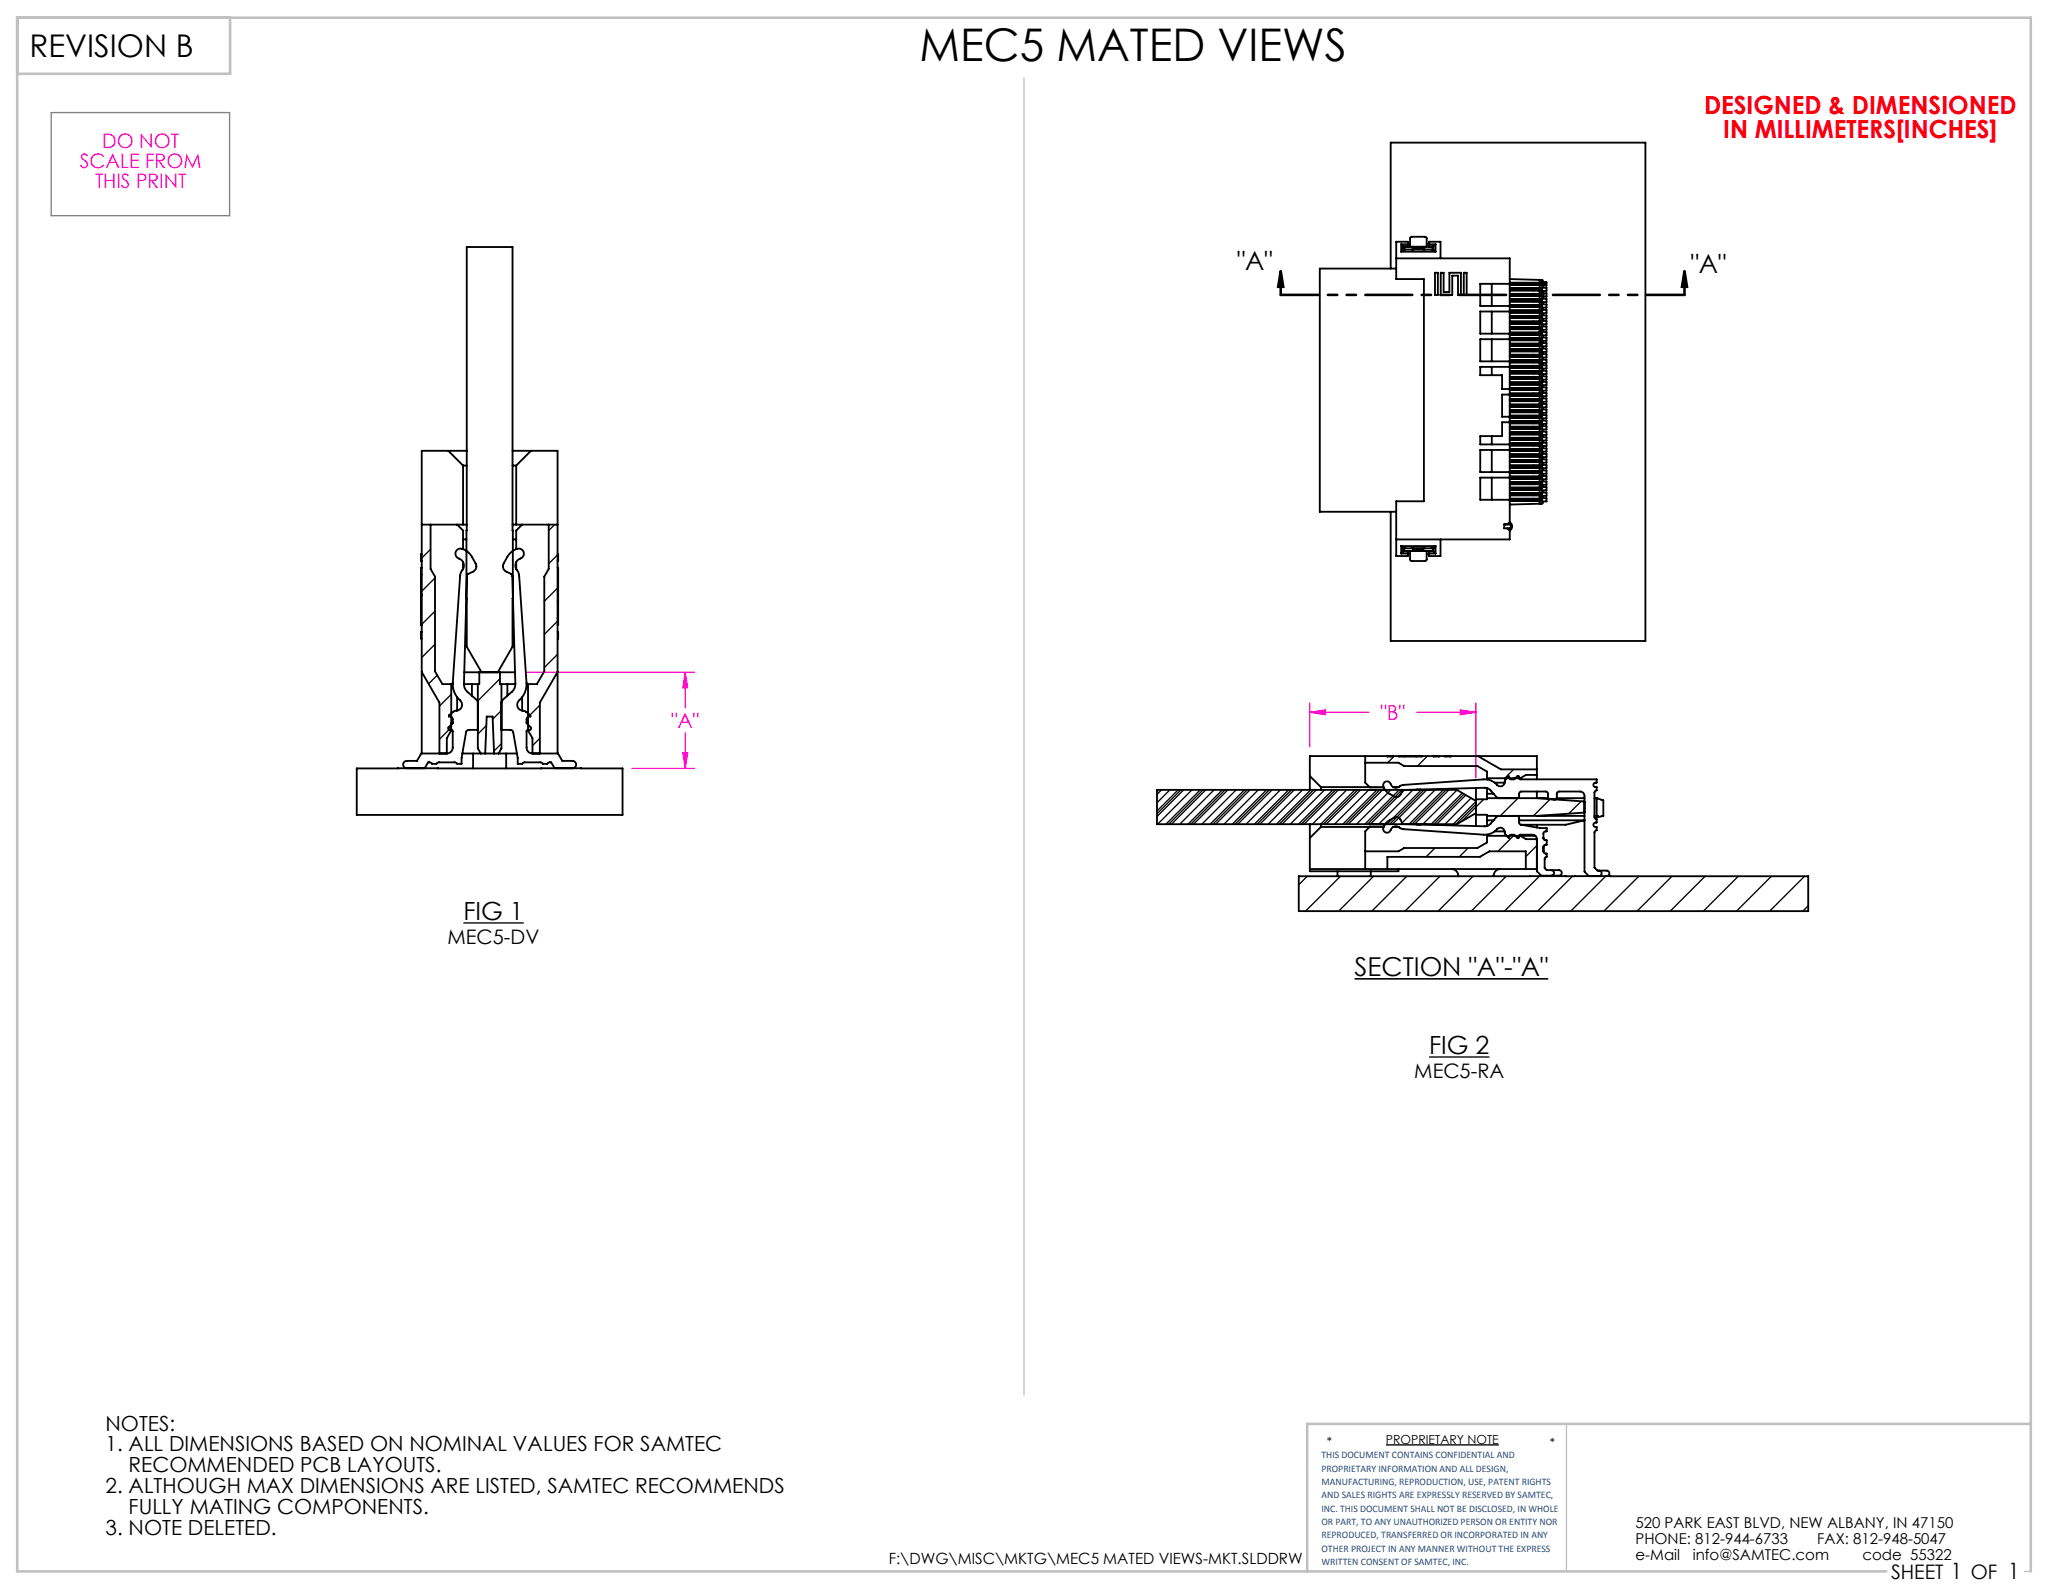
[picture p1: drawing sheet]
<svg xmlns="http://www.w3.org/2000/svg" width="279mm" height="216mm" viewBox="0 0 279 216" stroke-linecap="round" stroke-linejoin="round" font-family="sans-serif">
<path d="M62.8 125h8.1M193.6 143.2h8.1M187.7 195.7h15.3" fill="none" stroke="#000" stroke-width=".18"/>
<path d="M138.7 10.5v178.5M212.2 192.9v19.9M274.2 212.8h.8" fill="none" stroke="#c0c0c0" stroke-width=".18"/>
<path d="M31.2 2.4v7.6h-28.9M275 192.9h-98v19.9M255.5 212.8h-253.2v-210.4h272.7v210.4" fill="none" stroke="#c0c0c0" stroke-width=".35"/>
<path d="M183.5 132.6h26.2" fill="none" stroke="#000" stroke-width=".21"/>
<path d="M173.5 36.7l.3 2.1h-.7zM173.5 36.7v3.2M228.1 36.7l.4 2.1h-.7zM228.1 36.7v3.2" fill="none" stroke="#000" stroke-width=".35"/>
<path d="M71.2 91.1h22.9M92.8 91.1v4.8M92.8 99.2v4.9M92.8 91.1l.3 2.1h-.6zM177.4 95.2v5.9M177.4 96.5h8M177.4 96.5l2.1-.3v.6zM191.9 96.5h8M197.8 96.2l2.1 .3-2.1 .3zM199.9 95.2v10.1M85.6 104.1h8.5M92.5 102h.6l-.3 2.1z" fill="none" stroke="#f0f" stroke-width=".18"/>
<path d="M228.1 39.9h-54.6" fill="none" stroke="#000" stroke-width=".35" stroke-dasharray="6.3 1.3 1.3 1.3 1.3 1.3" stroke-dashoffset="1.2"/>
<path d="M6.9 15.2h24.2v14h-24.2z" fill="none" stroke="#808080" stroke-width=".18"/>
<path d="M228.1 36.7l.4 2.1h-.7zM173.5 36.7l.3 2.1h-.7z" fill="#000"/>
<path d="M92.5 102h.6l-.3 2.1zM92.8 91.1l.3 2.1h-.6zM177.4 96.5l2.1-.3v.6zM197.8 96.2l2.1 .3-2.1 .3z" fill="#f0f"/>
<g fill="none" stroke="#000" stroke-width=".18">
<path d="M57.2 71.1h-.1M58.3 74.4l-1.2 1.2M58.9 78.3l-1.8 1.8M75.1 71.1l-.8 .8M75.5 75.2l-1.2 1.2M75.5 79.6l-1.8 1.8M58.9 87.3l-1.8 1.8M58.9 82.8l-1.8 1.8M59.2 91.5l-1.2 1.1M61.1 98.5l-1.6 1.6M61.1 94l-1.6 1.6M65.9 98.3l-1.2 1.1"/>
<path d="M67.7 91.9l-3 3M67.9 96.2l-1.2 1.2M73.1 95.5l-1.6 1.6M75.5 84.1l-1.8 1.8M75.5 88.6l-1.8 1.8M67.9 100.7l-1 1M73.1 100l-1 1M156.9 107l-.2 .2M157.3 107l-.6 .6M158.4 107l-1.7 1.7M159.6 107l-2.9 2.9M159.9 107l-3.2 3.2"/>
<path d="M160.3 107l-3.6 3.6M161.4 107l-4.6 4.6M162.6 107l-4.7 4.6M162.9 107l-4.6 4.6M163.3 107l-4.6 4.6M164.4 107l-4.6 4.6M165.6 107l-4.7 4.6M165.9 107l-4.6 4.6M166.3 107l-4.7 4.6M167.4 107l-4.6 4.6M168.5 107l-4.6 4.6M168.9 107l-4.6 4.6"/>
<path d="M169.3 107l-4.7 4.6M170.4 107l-4.6 4.6M171.5 107l-4.6 4.6M171.9 107l-4.6 4.6M172.3 107l-4.7 4.6M173.4 107l-4.6 4.6M174.5 107l-4.6 4.6M174.9 107l-4.6 4.6M175.3 107l-4.7 4.6M176.4 107l-4.6 4.6M177 118.7l-1.1 1.1M177.5 107l-4.6 4.6"/>
<path d="M177.9 107l-4.7 4.6M178.3 107l-4.7 4.6M179.4 107l-4.7 4.6M180.5 107l-4.6 4.6M180.9 107l-4.7 4.6M181.3 107l-4.7 4.6M181.5 118.7l-4.7 4.7M182.4 107l-4.7 4.6M183.5 107l-4.6 4.6M183.9 107l-4.7 4.6M184.3 107l-4.7 4.6M185.4 107l-4.7 4.6"/>
<path d="M186 118.7l-4.7 4.7M186.5 107l-4.6 4.6M186.9 107l-4.7 4.6M187.3 107l-4.7 4.6M188.4 107l-4.7 4.6M188.8 102.4l-.9 .9M189.5 107l-4.7 4.6M189.9 107l-4.7 4.6M190.2 107l-4.6 4.6M190.5 118.7l-4.7 4.7M191.4 107l-4.7 4.6M192.5 107l-4.7 4.6"/>
<path d="M192.9 107l-4.7 4.6M193.2 107l-4.6 4.6M193.3 102.4l-1.3 1.4M194.3 114.9l-1.2 1.2M194.4 107l-4.7 4.6M195 118.7l-4.7 4.7M195.5 107l-4.7 4.6M195.9 107l-4.7 4.6M196.2 107l-4.6 4.6M197.3 107l-4.6 4.6M198 107.4l-4.2 4.2M198.3 107.6l-4.1 4"/>
<path d="M198.5 107.7l-3.9 3.9M198.8 114.9l-1.2 1.2M199.2 108.1l-3.5 3.5M199.5 118.7l-4.7 4.7M199.9 108.9l-2.7 2.7M199.9 108.6l-3.1 3M200.9 108.3l-3 3M204 118.7l-4.7 4.7M205 113.2l-2.1 2.1M205 104.2l-1.2 1.2M205.6 108.1l-2.4 2.4M208.1 114.5l-1.5 1.5"/>
<path d="M208.5 118.7l-4.7 4.7M209.9 108.2l-2.2 2.3M213 118.7l-4.8 4.7M214.1 108.5l-1.6 1.7M217.5 118.7l-4.8 4.7M222 118.7l-4.8 4.7M226.4 118.7l-4.7 4.7M230.9 118.7l-4.7 4.7M235.4 118.7l-4.7 4.7M239.9 118.7l-4.7 4.7M244.4 118.7l-4.7 4.7M244.9 122.7l-.7 .7"/>
</g>
<g fill="none" stroke="#000" stroke-width=".25">
<path d="M188.3 36.4v-17.1h34.5v67.5h-34.5v-17.5M189.1 35h15.4v35.7l-.3 .3h-.5v.6h.9v-.6h-.9M189.1 36.4h-10.4v32.9h10.4M189.8 33.1v1M189.8 33.1l.3 .3M189.8 33.1h.9M189.8 34.1h4.6M190.1 33.4h.1M190.1 33.8h1.3M190.1 33.4h.6M190.1 33.4v.4M190.1 33.8l-.3 .3"/>
<path d="M190.1 33.4h1.3M190.7 33.4v-.7h-1.6v5.1h3.7v30.1h-3.7v7.4h1.6v-.7M191 33.4v-1.1l.2-.2h1.9l.1 .2v1.1M191.4 33.4v.1M191.4 33.4h1.4M191.4 33.8h1.4M191.4 33.7v.1M191.4 33.5v.2M191.4 33.5h1.4M191.4 33.7h1.4M192.8 33.7v.1M192.8 33.5v.2"/>
<path d="M192.8 33.4v.1M192.8 33.4h1.3M192.8 33.8h1.3M193.5 33.4v-.7h1.6v2.3M193.5 33.4h.6M193.5 33.1h.9M194.1 33.4h.1M194.1 33.4v.4M194.1 33.8l.3 .3M194.3 36.9h.4v3h-.4zM194.4 33.1v1M194.4 33.1l-.3 .3"/>
<path d="M195.1 36.9h.4v2.7h.8v-2.7h1.6v3h-.4v-2.6h-.8v2.6h-1.6zM198.2 36.9h.4v3h-.4zM202 38.4v3M204.5 39.1h4.4v.2h-4.4M204.5 39.8h4.4v.3h-4.4M204.5 38.3h4.9v.3h-4.9M204.5 37.8l4.3 .1a.15 .15 0 0 1 .2 .2 .15 .15 0 0 1-.1 .1l-.4 .1v-.4M204.5 38.4h-4v3h4M204.5 38.6h4M204.5 39.1h4M207.7 38.3h.1M207.7 38.6h.1"/>
<path d="M207.7 39.1h.1M207.7 39.3h.1M207.7 39.8h.1M208.4 38.3l.1 .1-.1 .2M208.4 39.1h.1l-.1 .2M208.4 39.8l.1 .1-.1 .2M208.5 38.6l.4 .1 .1 .1-.1 .2-.4 .1M208.5 39.3l.4 .1v.3l-.4 .1zM208.5 38.6v.5M208.6 38.3v.3M208.6 39.1v.2M208.6 39.8v.3"/>
<path d="M208.8 38.2h.7v.5h-.7M208.8 39h.7v.4h-.7M208.8 39.7h.7v.5h-.7M202 42.2v3M202 45.9v3M202 49.7v1.1M202 59.1v1.1M204.5 55.6h4.4v.2h-4.4M204.5 56.3h4.4v.3h-4.4M204.5 53.3h4.4v.3h-4.4M204.5 54.1h4.4v.2h-4.4M204.5 40.6h4.4v.2h-4.4"/>
<path d="M204.5 41.3h4.4v.3h-4.4M204.5 47.3h4.4v.3h-4.4M204.5 48.1h4.4v.2h-4.4M204.5 54.8h4.4v.3h-4.4M204.5 59.3h4.4v.3h-4.4M204.5 57.1h4.4v.2h-4.4M204.5 50.3h4.4v.3h-4.4M204.5 49.6h4.4v.2h-4.4M204.5 48.8h4.4v.3h-4.4M204.5 57.8h4.4v.3h-4.4M204.5 52.6h4.4v.2h-4.4M204.5 51.1h4.4v.2h-4.4"/>
<path d="M204.5 51.8h4.4v.3h-4.4M204.5 58.6h4.4v.2h-4.4M204.5 45.8h4.4v.3h-4.4M204.5 45.1h4.4v.2h-4.4M204.5 44.3h4.4v.3h-4.4M204.5 46.6h4.4v.2h-4.4M204.5 42.8h4.4v.3h-4.4M204.5 42.1h4.4v.2h-4.4M204.5 43.6h4.4v.2h-4.4M204.5 49.7h-4v1.1h2.9v1.9h1.1M204.5 53.4h-1.1v3h1.1M204.5 57.2h-1.1v1.9h-2.9v1.1h4"/>
<path d="M204.5 42.2h-4v3h4M204.5 45.9h-4v3h4M204.5 43.6h4M204.5 44.3h4M204.5 52.8h4M204.5 53.3h4M204.5 53.6h4M204.5 58.1h4M204.5 58.8h4M204.5 48.8h4M204.5 43.8h4M204.5 48.3h4"/>
<path d="M204.5 43.1h4M204.5 58.6h4M204.5 59.3h4M204.5 54.1h4M204.5 49.6h4M204.5 49.1h4M207.7 40.1h.1M207.7 40.6h.1M207.7 40.8h.1M207.7 41.3h.1M207.7 41.6h.1M207.7 42.1h.1"/>
<path d="M207.7 42.3h.1M207.7 42.8h.1M207.7 43.1h.1M207.7 43.6h.1M207.7 43.8h.1M207.7 44.3h.1M207.7 44.6h.1M207.7 45.1h.1M207.7 45.3h.1M207.7 45.8h.1M207.7 46.1h.1M207.7 46.6h.1"/>
<path d="M207.7 46.8h.1M207.7 47.3h.1M207.7 47.6h.1M207.7 48.1h.1M207.7 48.3h.1M207.7 48.8h.1M207.7 49.1h.1M207.7 49.6h.1M207.7 49.8h.1M207.7 50.3h.1M207.7 50.6h.1M207.7 51.1h.1"/>
<path d="M207.7 51.3h.1M207.7 51.8h.1M207.7 52.1h.1M207.7 52.6h.1M207.7 52.8h.1M207.7 53.3h.1M207.7 53.6h.1M207.7 54.1h.1M207.7 54.3h.1M207.7 54.8h.1M207.7 55.1h.1M207.7 55.6h.1"/>
<path d="M207.7 55.8h.1M207.7 56.3h.1M207.7 56.6h.1M207.7 57.1h.1M207.7 57.3h.1M207.7 57.8h.1M207.7 58.1h.1M207.7 58.6h.1M207.7 58.8h.1M207.7 59.3h.1M207.7 59.6h.1M208.4 40.6h.1l-.1 .2"/>
<path d="M208.4 41.3l.1 .1-.1 .2M208.4 42.1h.1l-.1 .2M208.4 42.8l.1 .1-.1 .2M208.4 43.6h.1l-.1 .2M208.4 44.3l.1 .1-.1 .2M208.4 45.1h.1l-.1 .2M208.4 45.8l.1 .1-.1 .2M208.4 46.6h.1l-.1 .2M208.4 47.3l.1 .1-.1 .2M208.4 48.1h.1l-.1 .2M208.4 48.8l.1 .1-.1 .2M208.4 49.6h.1l-.1 .2"/>
<path d="M208.4 50.3l.1 .1-.1 .2M208.4 51.1h.1l-.1 .2M208.4 51.8l.1 .1-.1 .2M208.4 52.6h.1l-.1 .2M208.4 53.3l.1 .1-.1 .2M208.4 54.1h.1l-.1 .2M208.4 54.8l.1 .1-.1 .2M208.4 55.6h.1l-.1 .2M208.4 56.3l.1 .1-.1 .2M208.4 57.1h.1l-.1 .2M208.4 57.8l.1 .1-.1 .2M208.4 58.6h.1l-.1 .2"/>
<path d="M208.4 59.3l.1 .1-.1 .2M208.5 59.6l.4 .1v.2l-.4 .2zM208.5 56.6l.4 .1v.2l-.4 .2zM208.5 44.6l.4 .1v.2l-.4 .2zM208.5 43.1l.4 .1 .1 .1-.1 .2-.4 .1M208.5 52.8l.4 .1 .1 .2-.1 .1-.4 .1M208.5 43.8l.4 .1 .1 .2-.1 .1-.4 .1M208.5 40.8l.4 .1v.3l-.4 .1zM208.5 49.1l.4 .1 .1 .1-.1 .2-.4 .1M208.5 53.6l.4 .1 .1 .1-.1 .2-.4 .1M208.5 55.8l.4 .1v.3l-.4 .1zM208.5 54.3l.4 .1v.3l-.4 .1z"/>
<path d="M208.5 48.3l.4 .1 .1 .2-.1 .1-.4 .1M208.5 46.8l.4 .1v.3l-.4 .1zM208.5 49.8l.4 .1v.3l-.4 .1zM208.5 40.1l.4 .1v.2l-.4 .2zM208.5 50.6l.4 .1v.2l-.4 .2zM208.5 55.1l.4 .1v.2l-.4 .2zM208.5 58.8l.4 .1 .1 .2-.1 .1-.4 .1M208.5 51.3l.4 .1v.3l-.4 .1zM208.5 52.1l.4 .1v.2l-.4 .2zM208.5 58.1l.4 .1 .1 .1-.1 .2-.4 .1M208.5 41.6l.4 .1v.2l-.4 .2zM208.5 47.6l.4 .1v.2l-.4 .2z"/>
<path d="M208.5 45.3l.4 .1v.3l-.4 .1zM208.5 42.3l.4 .1v.3l-.4 .1zM208.5 57.3l.4 .1v.3l-.4 .1zM208.5 46.1l.4 .1v.2l-.4 .2zM208.5 43.1v.5M208.5 43.8v.5M208.5 48.3v.5M208.5 49.1v.5M208.5 52.8v.5M208.5 53.6v.5M208.5 58.1v.5M208.5 58.8v.5"/>
<path d="M208.6 40.6v.2M208.6 41.3v.3M208.6 42.1v.2M208.6 42.8v.3M208.6 43.6v.2M208.6 44.3v.3M208.6 45.1v.2M208.6 45.8v.3M208.6 46.6v.2M208.6 47.3v.3M208.6 48.1v.2M208.6 48.8v.3"/>
<path d="M208.6 49.6v.2M208.6 50.3v.3M208.6 51.1v.2M208.6 51.8v.3M208.6 52.6v.2M208.6 53.3v.3M208.6 54.1v.2M208.6 54.8v.3M208.6 55.6v.2M208.6 56.3v.3M208.6 57.1v.2M208.6 57.8v.3"/>
<path d="M208.6 58.6v.2M208.6 59.3v.3M208.8 40.5h.7v.4h-.7M208.8 41.2h.7v.5h-.7M208.8 42h.7v.4h-.7M208.8 42.7h.7v.5h-.7M208.8 43.5h.7v.4h-.7M208.8 44.2h.7v.5h-.7M208.8 45h.7v.4h-.7M208.8 45.7h.7v.5h-.7M208.8 46.5h.7v.4h-.7M208.8 47.2h.7v.5h-.7"/>
<path d="M208.8 48h.7v.4h-.7M208.8 48.7h.7v.5h-.7M208.8 49.5h.7v.4h-.7M208.8 50.2h.7v.5h-.7M208.8 51h.7v.4h-.7M208.8 51.7h.7v.5h-.7M208.8 52.5h.7v.4h-.7M208.8 53.2h.7v.5h-.7M208.8 54h.7v.4h-.7M208.8 54.7h.7v.5h-.7M208.8 55.5h.7v.4h-.7M208.8 56.2h.7v.5h-.7"/>
<path d="M208.8 57h.7v.4h-.7M208.8 57.7h.7v.5h-.7M208.8 58.5h.7v.4h-.7M208.8 59.2h.7v.5h-.7M208.8 60h.7v.4h-.7M57 77.8h.1M57.1 71.1h6.1M57.1 76.9h-.1v7.8h.1M57.1 75.1h-.1v.9h.1M58.3 71.1v6l.6 1v12.8l1 1.8h1.4M60.7 61.1l2 2M61.9 71.1l.8 .8v2.5"/>
<path d="M62.7 63.1v8M62.7 76.1v1M62.7 73.1h.5M62.7 63.1h.5M63.2 61.1h-6.1v41M69.4 71.1h6.1M69.4 61.1h6.1v41M69.4 63.1h.5M69.5 73.1h.4M69.9 63.1v8M69.9 76.1v1M70.7 71.1l-.8 .8v2.5"/>
<path d="M71.9 61.1l-2 2M74.3 71.1v6l-.6 1v12.8l-1 1.8h-1.4M75.5 76.9h.1v7.8h-.1M75.5 75.1h.1v.9h-.1M189.8 74h4.6M189.8 74v1M189.8 75h.9M189.8 74l.3 .3M190.1 74.6h.1M190.1 74.3h1.3M190.1 74.3v.4M190.1 74.7l-.3 .3"/>
<path d="M190.1 74.7h.6M190.1 74.6h1.3M190.1 74.3v.3M191 74.6v1.2l.2 .2h1.9l.1-.2v-1.2M191.4 74.3h.1M191.4 74.6h1.4M191.4 74.3h1.4M191.4 74.6h.1M191.4 74.3v.3M192.8 74.6h.1M192.8 74.3v.3M192.8 74.3h.1"/>
<path d="M192.8 74.3h1.3M192.8 74.6h1.3M193.5 75h.9M193.5 74.7h.6M194.1 74.6h.1M194.1 74.3v.3M194.1 74.7l.3 .3M194.1 74.3v.4M194.4 74v1M194.4 74l-.3 .3M195.1 73.1v2.2h-1.6v-.7M202 60.9v3"/>
<path d="M202 64.7v3M204.2 71.6l.3 .3M204.4 70.7a.63 .63 0 0 1 .4 .6 .63 .63 0 0 1-.3 .6M204.5 60.8h4.4v.3h-4.4M204.5 67.6h4.4v.2h-4.4M204.5 66.8h4.4v.3h-4.4M204.5 60.1h4.4v.2h-4.4M204.5 62.3h4.4v.3h-4.4M204.5 61.6h4.4v.2h-4.4M204.5 66.1h4.4v.2h-4.4M204.5 63.8h4.4v.3h-4.4M204.5 63.1h4.4v.2h-4.4"/>
<path d="M204.5 64.6h4.4v.2h-4.4M204.5 65.3h4.4v.3h-4.4M204.5 71.9v1.2h-15.4M204.5 60.9h-4v3h4M204.5 64.7h-4v3h4M204.5 63.3h4M204.5 67.8h4M204.5 63.8h4M207.7 60.1h.1M207.7 60.3h.1M207.7 60.8h.1M207.7 61.1h.1"/>
<path d="M207.7 61.6h.1M207.7 61.8h.1M207.7 62.3h.1M207.7 62.6h.1M207.7 63.1h.1M207.7 63.3h.1M207.7 63.8h.1M207.7 64.1h.1M207.7 64.6h.1M207.7 64.8h.1M207.7 65.3h.1M207.7 65.6h.1"/>
<path d="M207.7 66.1h.1M207.7 66.3h.1M207.7 66.8h.1M207.7 67.1h.1M207.7 67.6h.1M207.7 67.8h.1M208.4 60.8l.1 .1-.1 .2M208.4 60.1h.1l-.1 .2M208.4 61.6h.1l-.1 .2M208.4 62.3l.1 .1-.1 .2M208.4 63.1h.1l-.1 .2M208.4 63.8l.1 .1-.1 .2"/>
<path d="M208.4 64.6h.1l-.1 .2M208.4 65.3l.1 .1-.1 .2M208.4 66.1h.1l-.1 .2M208.4 66.8l.1 .1-.1 .2M208.4 67.6h.1l-.1 .2M208.5 67.1l.4 .1v.2l-.4 .2zM208.5 61.1l.4 .1v.2l-.4 .2zM208.5 66.3l.4 .1v.3l-.4 .1zM208.5 63.3l.4 .1 .1 .2-.1 .1-.4 .1M208.5 64.8l.4 .1v.3l-.4 .1zM208.5 61.8l.4 .1v.3l-.4 .1zM208.5 67.8l.4 .1a.15 .15 0 0 1 .1 .2 .15 .15 0 0 1-.2 .1l-4.3 .1"/>
<path d="M208.5 64.1l.4 .1v.2l-.4 .2zM208.5 65.6l.4 .1v.2l-.4 .2zM208.5 60.3l.4 .1v.3l-.4 .1zM208.5 62.6l.4 .1v.2l-.4 .2zM208.5 63.3v.5M208.5 67.8v.4M208.6 60.1v.2M208.6 60.8v.3M208.6 61.6v.2M208.6 62.3v.3M208.6 63.1v.2M208.6 63.8v.3"/>
<path d="M208.6 64.6v.2M208.6 65.3v.3M208.6 66.1v.2M208.6 66.8v.3M208.6 67.6v.2M208.8 60.7h.7v.5h-.7M208.8 61.5h.7v.4h-.7M208.8 62.2h.7v.5h-.7M208.8 63h.7v.4h-.7M208.8 63.7h.7v.5h-.7M208.8 64.5h.7v.4h-.7M208.8 65.2h.7v.5h-.7"/>
<path d="M208.8 66h.7v.4h-.7M208.8 66.7h.7v.5h-.7M208.8 67.5h.7v.4h-.7M57 80.6h.1M57.1 91l2.4 4.2v6.9M57.1 85.6h-.1v.9h.1M61.1 92.7v6.2l-.6 1.1v2.1M61.3 97.8l-.2 .2M61.9 94.4v1.8M62.9 91.1h6.9M63.9 92.7v1.5M64.7 95.2l-.1-.4-1.3-1.1a1.4 1.4 0 0 1-.5-1.1l.4-14.6 .2-.2 .7-.4a.8 .8 0 0 0 .3-1.1l-.5-.9a1.89 1.89 0 0 0-1.8-1 .74 .74 0 0 0-.4 .8 .74 .74 0 0 0 .7 .6 1.11 1.11 0 0 1 0 1.7l-.1 .5-1 14.5a3.1 3.1 0 0 0 1.2 2.5 .92 .92 0 0 1-1 1.3l-.6 .5-.1 .3a.4 .4 0 0 1 .5 .3v.6l-.5 .5a.2 .2 0 0 0-.1 .2 .2 .2 0 0 0 .2 .2h.3l.1 .1v2.3a.8 .8 0 0 1-.8 .8"/>
<path d="M64.7 98.9h-1.3l-.2 .2-.7 3.6v.8h-.6l-.3-.2h-2.2l-.3 .2h-.6l-.2-.2h-.3l-.5 .8M64.7 92.7v8.7l.4 .7M64.9 91.1v1.6h-2.1M65.2 91.1l-2-3.5v-54.1h6.2v54.1l-2 3.5M67.7 91.1v1.6h2.1M67.9 95.2l.1-.4 1.3-1.1a1.4 1.4 0 0 0 .5-1.1l-.4-14.6-.1-.2-.7-.4a.8 .8 0 0 1-.4-1.1l.5-.9a1.89 1.89 0 0 1 1.9-1 .74 .74 0 0 1 .3 .8 .74 .74 0 0 1-.6 .6 1.11 1.11 0 0 0-.1 1.7l.1 .5 1 14.5a3.1 3.1 0 0 1-1.1 2.5 .92 .92 0 0 0 .9 1.3l.7 .5v.3a.4 .4 0 0 0-.5 .3v.6l.6 .5a.2 .2 0 0 1 0 .2 .2 .2 0 0 1-.2 .2h-.3l-.1 .1v2.3a.8 .8 0 0 0 .8 .8M67.9 98.9h1.3l.3 .2 .6 3.6v.8h.6l.4-.2h2.1l.3 .2h.6l.2-.2h.4l.4 .8M67.9 92.7v8.7l-.4 .7M68.7 92.7v1.5M70.7 94.4v1.8M71.3 97.8l.2 .2M71.5 92.7v6.2l.6 1.1v2.1"/>
<path d="M75.5 91l-2.4 4.2v6.9M75.5 81.5h.1M75.5 85.6h.1v.9h-.1M75.5 83.8h.1M48.3 104.1h36v6.3h-36zM60.5 102.1h-3.4l-.6 1h-1.4a.5 .5 0 0 0-.5 .5 .5 .5 0 0 0 .5 .5M62.6 102.1h7.4M64.1 102.1v2M65.7 102.1l.2-5h.8l.2 5M68.6 102.1v2M72.1 102.1h3.5l.6 1h1.3a.5 .5 0 0 1 .5 .5 .5 .5 0 0 1-.5 .5M175.9 118.7h69v4.7h-69z"/>
<path d="M177.4 117.7h30.7M177.4 111.6v6.4h12v-.3M177.4 105.1l1.5 1.5M178.9 106.6h8.5M178.9 112h8.5M178.9 112l-1.5 1.5M178.9 106.6v.4M178.9 111.6v.4M181.1 118v.7M184.9 103.3h4.5l.8 .5h9.9l1.3 .7v1.1M184.9 102.4v3.6l.6 .6M185.5 111.6l2.1 .1"/>
<path d="M185.5 112l-.6 .6v5.1M185.6 118v.7M187.6 107h-2.1M187.9 117.7v-1.6h12.5l1.3-.8h4.9v2.4M187.9 102.4h.8M188.7 106.6h.7M188.7 112h.7M189.5 102.4h3.1M190.2 102.4v.1M191.8 102.4v.1M191.8 107h.6M192.4 111.6l-.6 .1"/>
<path d="M194.1 102.4h.8M195.7 102.4h.8M196.6 117.7a.9 .9 0 0 1 .9 1M199.9 108.5l-2.6-1.5h-40.6v4.6h40.6l2.6-1.5M199.9 106.7v5.2M199.9 110.4h1.5v1.5M200.2 102.4l3.1 1.8h4.8M201.4 108.1h8.3M201.4 110.5h13.2M201.4 113.2h6.5M201.4 113v1.1l-1.3 .8h-9.9l-.8 .4h-4.5M201.4 106.7v1.6h-1.5"/>
<path d="M201.4 111.1h.9M201.4 107.5h.9M202.4 106h1.4M202.4 112.6h1.4M203 110.5l-.3 .1-1 1.1-.5 .2-11.1-.3-.2-.1-.2-.5a.6 .6 0 0 0-.9-.3l-.6 .4a1.42 1.42 0 0 0-.8 1.4 .55 .55 0 0 0 .6 .3 .55 .55 0 0 0 .4-.5 1 1 0 0 1 1.5 0l11 .8a2.33 2.33 0 0 0 2-.9 .75 .75 0 0 1 1 .8l.3 .4h.2a.3 .3 0 0 1 .3-.3h.4l.5 .4 .3-.4h1.6a.6 .6 0 0 1 .6 .6M203 108.1l-.3-.1-1-1.1-.5-.2-11.1 .3-.2 .1-.2 .5a.6 .6 0 0 1-.9 .3l-.6-.4a1.41 1.41 0 0 1-.8-1.4 .55 .55 0 0 1 .6-.3 .55 .55 0 0 1 .4 .5 1 1 0 0 0 1.5 .1l11-.8a2.33 2.33 0 0 1 2 .8 .71 .71 0 0 0 .9-.7l.4-.5h.2a.3 .3 0 0 0 .3 .4l.4-.1 .5-.4 .1 .1 .1 .3 .1 .1h10.3v.4a.32 .32 0 0 0-.4 .3 .32 .32 0 0 0 .4 .3v.5h-.2l-.1 .3v3.3l.1 .2 .2 .1v.4a.32 .32 0 0 0-.4 .3 .32 .32 0 0 0 .4 .3v.5h-.2l-.1 .3v4.7l.5 .4h1.2a.38 .38 0 0 1 .4 .4 .38 .38 0 0 1-.4 .4M203.2 117.7a.9 .9 0 0 0-.9 1M205.1 105.4l-.1 .2M205.4 108.1l.3-.1 .1-.6 .2-.2h3.4l.2 .2 .1 .8 .8 .1 .3-.2 .1-.6 .1-.3h3a.6 .6 0 0 1 .6 .6v10.3l.6 .6M205.4 110.5l.3 .2v.8l.2 .2 2.7 .5h.9v.4a.34 .34 0 0 0-.5 .3v.7M205.6 108.1h.1M205.7 111.1h8.9l-2.6 .6h-6"/>
<path d="M205.9 113.2l.8 .5h1.4M207.2 118.7h.1M208.1 113.7v4.3l.6 .6h2.4a.38 .38 0 0 0 .4-.4 .38 .38 0 0 0-.4-.3h-1.6l-.3-.3v-1.3l.3-.2v-.5a.34 .34 0 0 1-.5-.3M208.1 105.6v-3.2h-30.7v4.6M208.1 107.2v.9l6.5 .5M208.1 111.7v.4M208.1 105h-1.4l-.8 .4h-4.5M209 113.5v.1a.34 .34 0 0 0 .5 .2v.6a.34 .34 0 0 0-.5 .3M209 113.5h.1M209 115.3h.1M209 114.6v.7M210.1 117.9a.38 .38 0 0 1 .4 .3 .38 .38 0 0 1-.4 .4"/>
<path d="M210.8 108.1h3.8M212 118.7h.1M213.3 118.7h.1M214.6 110.1l-6.5 .4M215.9 108.1h.3M215.9 110.5h.5v.2M216.2 108.1l.9 .3v2.1l-1.1 .3M216.2 108.1v2.4M216.5 117.9a.38 .38 0 0 1 .4 .4 .38 .38 0 0 1-.4 .4M218.1 118.7h.1"/>
</g>
<text font-size="6.1" x="124.5" y="8.3">MEC5 MATED VIEWS</text>
<text font-size="4.2" x="4" y="7.7">REVISION B</text>
<g font-size="3.5">
<text x="167.6" y="36.6">&quot;A&quot;</text>
<text x="229" y="37">&quot;A&quot;</text>
<text x="183.5" y="132.2">SECTION &quot;A&quot;-&quot;A&quot;</text>
</g>
<g font-size="3.4" fill="#f00">
<text x="230.8" y="15.4">DESIGNED &amp; DIMENSIONED</text>
<text x="233.4" y="18.6">IN MILLIMETERS[INCHES]</text>
</g>
<g font-size="3.4">
<text x="62.8" y="124.6">FIG 1</text>
<text x="193.6" y="142.8">FIG 2</text>
</g>
<g font-size="2.8" fill="#f0f">
<text x="90.9" y="98.6">&quot;A&quot;</text>
<text x="187" y="97.6">&quot;B&quot;</text>
</g>
<g font-size="2.8">
<text x="14.3" y="193.8">NOTES:</text>
<text x="14.3" y="196.6">1. ALL DIMENSIONS BASED ON NOMINAL VALUES FOR SAMTEC</text>
<text x="14.3" y="202.2">2. ALTHOUGH MAX DIMENSIONS ARE LISTED, SAMTEC RECOMMENDS</text>
<text x="17.4" y="199.4">RECOMMENDED PCB LAYOUTS.</text>
<text x="14.3" y="207.9">3. NOTE DELETED.</text>
<text x="17.4" y="205">FULLY MATING COMPONENTS.</text>
</g>
<g font-size="2.7" fill="#f0f">
<text x="10.8" y="22.8">SCALE FROM</text>
<text x="13.8" y="20.1">DO NOT</text>
<text x="12.9" y="25.4">THIS PRINT</text>
</g>
<g font-size="2.7">
<text x="60.6" y="127.8">MEC5-DV</text>
<text x="191.5" y="146">MEC5-RA</text>
<text x="256.1" y="213.9">SHEET 1 OF 1</text>
</g>
<text font-size="2.1" x="120.4" y="211.8">F:\DWG\MISC\MKTG\MEC5 MATED VIEWS-MKT.SLDDRW</text>
<g font-size="2">
<text x="221.5" y="207">520 PARK EAST BLVD, NEW ALBANY, IN 47150</text>
<text x="221.5" y="209.2">PHONE: 812-944-6733</text>
<text x="246.1" y="209.2">FAX: 812-948-5047</text>
<text x="221.5" y="211.3">e-Mail</text>
<text x="229.3" y="211.3">info@SAMTEC.com</text>
<text x="252.2" y="211.3">code 55322</text>
</g>
<g font-size="1.7">
<text x="179.7" y="195.9">*</text>
<text x="187.7" y="195.5">PROPRIETARY NOTE</text>
<text x="209.9" y="195.9">*</text>
</g>
<g font-size="1.4" fill="#1f497d">
<text x="179" y="197.5">THIS DOCUMENT CONTAINS CONFIDENTIAL AND</text>
<text x="179" y="199.3">PROPRIETARY INFORMATION AND ALL DESIGN,</text>
<text x="179" y="201.1">MANUFACTURING, REPRODUCTION, USE, PATENT RIGHTS</text>
<text x="179" y="202.9">AND SALES RIGHTS ARE EXPRESSLY RESERVED BY SAMTEC,</text>
<text x="179" y="204.7">INC. THIS DOCUMENT SHALL NOT BE DISCLOSED, IN WHOLE</text>
<text x="179" y="206.5">OR PART, TO ANY UNAUTHORIZED PERSON OR ENTITY NOR</text>
<text x="179" y="208.3">REPRODUCED, TRANSFERRED OR INCORPORATED IN ANY</text>
<text x="179" y="210.1">OTHER PROJECT IN ANY MANNER WITHOUT THE EXPRESS</text>
<text x="179" y="211.9">WRITTEN CONSENT OF SAMTEC, INC.</text>
</g>
</svg>
